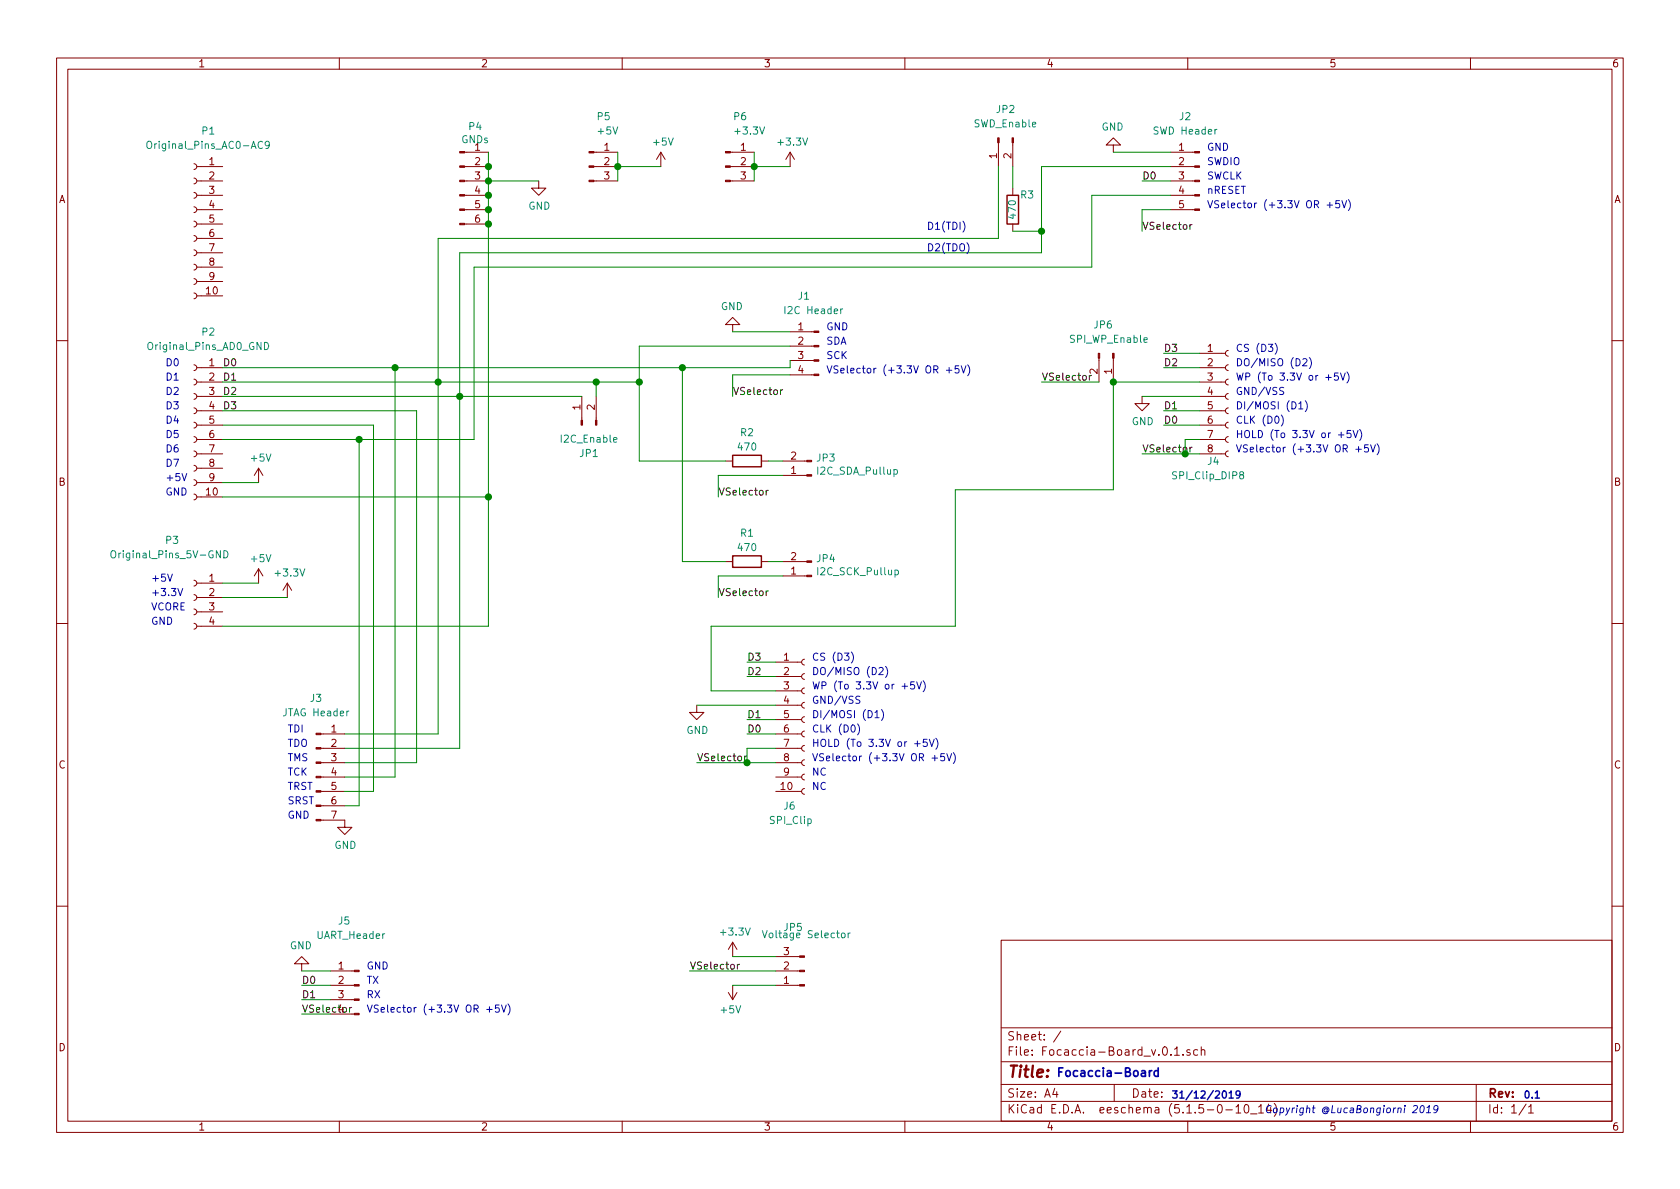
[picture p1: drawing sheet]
<svg xmlns="http://www.w3.org/2000/svg" width="297mm" height="210mm" viewBox="0 0 297 210" stroke-linecap="round" stroke-linejoin="round" font-family="sans-serif">
<g fill="none" stroke="#840000" stroke-width=".18">
<path d="M10 10.3h277v189.9h-277zM12 12.2h273v186.1h-273zM60 10.3v1.9M110 10.3v1.9M160 10.3v1.9M210 10.3v1.9M260 10.3v1.9M34.3 39.1l.3 .1 .2 .3-.1 .4-.4 .2M34.3 36.6l.3 .1 .2 .3-.1 .4-.4 .2M34.3 34l.3 .2 .2 .2-.1 .5-.4 .1M34.3 31.5l.3 .1 .2 .3-.1 .4-.4 .2M34.3 29l.3 .1 .2 .3-.1 .4-.4 .2"/>
<path d="M34.8 39.6h4.6M34.8 37.1h4.6M34.8 34.5h4.6M34.8 32h4.6M34.8 29.5h4.6M82.1 39.6h4.3M82.1 37.1h4.3M82.1 34.5h4.3M82.1 32h4.3M82.1 29.5h4.3M82.1 26.9h4.3M95.2 32v1.3h1.3l-1.3 1.2-1.2-1.2h1.2"/>
<path d="M105 32h4.2M105 29.5h4.2M105 26.9h4.2M116.8 26.9l-.7 1.3M116.8 26.9v2.6M116.8 26.9l.8 1.3M129.1 32h4.2M129.1 29.5h4.2M129.1 26.9h4.2M139.7 26.9l-.8 1.3M139.7 26.9v2.6M139.7 26.9l.8 1.3"/>
<path d="M176.5 25.2v4.3M179.1 25.2v4.3M179.1 33.3v1.2M179.1 39.6v1.3M196.8 25.6h1.3l-1.3-1.2-1.2 1.2h1.2v1.3M207 37.1h4.2M207 34.5h4.2M207 32h4.2M207 29.5h4.2M207 26.9h4.2M34.3 51.8l.3 .1 .2 .3-.1 .4-.4 .2M34.3 49.3l.3 .1 .2 .3-.1 .4-.4 .2"/>
<path d="M34.3 46.7l.3 .2 .2 .2-.1 .5-.4 .1M34.3 44.2l.3 .1 .2 .3-.1 .4-.4 .2M34.3 41.7l.3 .1 .2 .3-.1 .4-.4 .2M34.8 52.3h4.6M34.8 49.8h4.6M34.8 47.2h4.6M34.8 44.7h4.6M34.8 42.2h4.6M129.5 57.4h1.3l-1.3-1.3-1.2 1.3h1.2v1.3M139.7 58.7h4.2M10 60.2h2M34.3 79.8l.3 .1 .2 .3-.1 .4-.4 .2"/>
<path d="M34.3 77.2l.3 .1 .2 .3-.1 .4-.4 .2M34.3 74.7l.3 .1 .2 .3-.1 .4-.4 .2M34.3 72.1l.3 .2 .2 .2-.1 .5-.4 .1M34.3 69.6l.3 .1 .2 .3-.1 .4-.4 .2M34.3 67.1l.3 .1 .2 .3-.1 .4-.4 .2M34.3 64.5l.3 .1 .2 .3-.1 .4-.4 .2M34.8 77.7h4.6M34.8 75.2h4.6M34.8 72.6h4.6M34.8 70.1h4.6M34.8 67.6h4.6M34.8 65h4.6"/>
<path d="M102.9 70.1v4.2M105.4 70.1v4.2M139.7 66.3h4.2M139.7 63.7h4.2M139.7 61.2h4.2M194.3 63.3v4.3M196.8 63.3v4.3M201.9 70.1v1.3h1.3l-1.3 1.2-1.2-1.2h1.2M212.1 77.7h4.6M212.1 75.2h4.6M212.1 72.6h4.6M212.1 70.1h4.6"/>
<path d="M212.1 67.6h4.6M212.1 65h4.6M212.1 62.5h4.6M217.2 79.8l-.3 .1-.2 .3 .1 .4 .4 .2M217.2 77.2l-.3 .1-.2 .3 .1 .4 .4 .2M217.2 74.7l-.3 .1-.2 .3 .1 .4 .4 .2M217.2 72.1l-.3 .1-.2 .4 .1 .3 .4 .2M217.2 69.6l-.3 .1-.2 .3 .1 .4 .4 .2M217.2 67.1l-.3 .1-.2 .3 .1 .4 .4 .2M217.2 64.5l-.3 .1-.2 .3 .1 .4 .4 .2M217.2 62l-.3 .1-.2 .3 .1 .4 .4 .2M285 60.2h2"/>
<path d="M34.3 87.4l.3 .1 .2 .3-.1 .4-.4 .2M34.3 84.8l.3 .2 .2 .2-.1 .5-.4 .1M34.3 82.3l.3 .1 .2 .3-.1 .4-.4 .2M34.8 87.9h4.6M34.8 85.3h4.6M34.8 82.8h4.6M34.8 80.3h4.6M45.7 82.8l-.7 1.3M45.7 82.8v2.5M45.7 82.8l.8 1.3M128.3 99.3h1.2M128.3 81.5h1.2"/>
<path d="M134.6 99.3h1.3M134.6 81.5h1.3M138.4 99.3h4.2M138.4 81.5h4.2M138.4 84.1h4.2M212.1 80.3h4.6M10 110.3h2M34.3 110.2l.3 .2 .2 .2-.1 .5-.4 .1M34.3 107.7l.3 .1 .2 .3-.1 .4-.4 .2M34.3 105.2l.3 .1 .2 .3-.1 .4-.4 .2M34.3 102.6l.3 .1 .2 .3-.1 .4-.4 .2M34.8 110.7h4.6"/>
<path d="M34.8 108.2h4.6M34.8 105.7h4.6M34.8 103.1h4.6M45.7 100.6v2.5M45.7 100.6l-.7 1.2M45.7 100.6l.8 1.2M50.8 103.1l-.8 1.3M50.8 103.1v2.6M50.8 103.1l.8 1.3M137.2 119.6h4.5M137.2 117.1h4.5M138.4 101.8h4.2"/>
<path d="M142.2 119.1l-.3 .1-.2 .4 .1 .3 .4 .2M142.2 116.6l-.3 .1-.2 .3 .1 .4 .4 .2M285 110.3h2M56.7 139.9h4.3M56.7 137.4h4.3M56.7 134.9h4.3M56.7 132.3h4.3M56.7 129.8h4.3M123.2 124.7v1.3h1.3l-1.3 1.2-1.3-1.2h1.3M137.2 139.9h4.5M137.2 137.4h4.5M137.2 134.9h4.5"/>
<path d="M137.2 132.3h4.5M137.2 129.8h4.5M137.2 127.2h4.5M137.2 124.7h4.5M137.2 122.2h4.5M142.2 139.4l-.3 .1-.2 .4 .1 .4 .4 .2M142.2 136.9l-.3 .1-.2 .3 .1 .4 .4 .2M142.2 134.4l-.3 .1-.2 .3 .1 .4 .4 .2M142.2 131.8l-.3 .1-.2 .4 .1 .3 .4 .2M142.2 129.3l-.3 .1-.2 .3 .1 .4 .4 .2M142.2 126.7l-.3 .1-.2 .4 .1 .4 .4 .2M142.2 124.2l-.3 .1-.2 .3 .1 .4 .4 .2"/>
<path d="M142.2 121.7l-.3 .1-.2 .3 .1 .4 .4 .2M56.7 145h4.3v1.3h1.2l-1.2 1.3-1.3-1.3h1.3M56.7 142.5h4.3M10 160.2h2M53.3 170.4h1.3l-1.3-1.2-1.2 1.2h1.2v1.3M58.4 171.7h4.2M58.4 174.2h4.2M58.4 179.3h4.2M58.4 176.8h4.2M128.8 175.5l.7 1.3M129.5 166.6l-.7 1.3M129.5 166.6v2.6"/>
<path d="M129.5 174.2v2.6M129.5 166.6l.8 1.3M130.3 175.5l-.8 1.3M137.2 169.2h4.2M137.2 171.7h4.2M137.2 174.2h4.2M177 166.3h108v32h-108zM285 160.2h2M60 198.3v1.9M110 198.3v1.9M160 198.3v1.9M177 194.8h108"/>
<path d="M177 191.8h108M177 187.8h108M177 181.8h108M186.5 192.5l-.4 1h1M186.8 193v1M187.6 182.3l-1.3 2M197 191.8v3M207.7 185.5l.4-.4v1.5M207.7 186.6h.8M209.2 186.5v.1M210 198.3v1.9M210.4 185.7l-.4-.1-.2 .2 .1 .2 .5 .2v.3h-.6"/>
<path d="M211.8 185.7l-.5-.1-.3 .3 .1 .6 .2 .1 .5-.1M212.4 185.7l.2-.1 .4 .1v.9M212.4 185.1v1.5M216.7 196.3h1.2M218.5 195.8l.4-.5v1.5M218.5 196.8h.9M220.1 195.5l.3-.2a.94 .94 0 0 1 0 1.5 .82 .82 0 0 1-.3-1.3zM221.1 197h1.1M222.5 195.8l.5-.5v1.5M222.5 196.8h.9M260 198.3v1.9M261 191.8v6.5"/>
<path d="M269.8 195.2l-1.2 2M270.3 195.8l.4-.5v1.5M270.3 196.8h.8"/>
</g>
<g fill="none" stroke="#008484" stroke-width=".18">
<path d="M26.1 25.1l.2-.1a.45 .45 0 0 1 .5 .4v.4l-.2 .4h-.5a.93 .93 0 0 1 0-1.1zM46.4 25.1a.6 .6 0 0 0-.8 .4 .6 .6 0 0 0 .6 .8l.2-.2M47.6 25.5l-.2 .3-.4-.1-.1-.2 .1-.4 .4-.1 .1 .1a.84 .84 0 0 1-.3 1.2h-.2M149 54.6l-.4 .3M46.8 60.5a.64 .64 0 0 1 .7 .7 .64 .64 0 0 1-.7 .6zM19.7 97.6l.2-.2a.45 .45 0 0 1 .6 .4v.4l-.2 .4h-.5a1 1 0 0 1-.1-1zM39.6 97.4a.64 .64 0 0 1 .7 .6 .64 .64 0 0 1-.7 .6zM158.1 83.1l.3-.1 .3 .3-.2 .5h-.4M158.2 100.9l.4-.1 .3 .2-.2 .6h-.5M134.8 164.6l.4 1.2 .4-1.2M148.9 165h.3l.2 .2-.1 .6h-.3l-.2-.1zM150 165v.8"/>
<path d="M150.3 165l-.3 .2"/>
</g>
<g fill="#840000" stroke="#840000" stroke-width=".18">
<path d="M81.3 39.5h.8v.2h-.8z"/>
<path d="M81.3 37h.8v.2h-.8z"/>
<path d="M81.3 34.4h.8v.3h-.8z"/>
<path d="M81.3 31.9h.8v.2h-.8z"/>
<path d="M81.3 29.3h.8v.3h-.8z"/>
<path d="M81.3 26.8h.8v.2h-.8z"/>
<path d="M194.2 62.5h.2v.8h-.2z"/>
<path d="M196.7 62.5h.3v.8h-.3z"/>
<path d="M211.2 37h.9v.2h-.9z"/>
<path d="M211.2 34.4h.9v.3h-.9z"/>
<path d="M211.2 31.9h.9v.2h-.9z"/>
<path d="M211.2 29.3h.9v.3h-.9z"/>
<path d="M211.2 26.8h.9v.2h-.9z"/>
<path d="M141.4 169h.8v.3h-.8z"/>
<path d="M141.4 171.6h.8v.2h-.8z"/>
<path d="M141.4 174.1h.8v.3h-.8z"/>
<path d="M62.6 179.2h.9v.2h-.9z"/>
<path d="M62.6 176.7h.9v.2h-.9z"/>
<path d="M62.6 174.1h.9v.3h-.9z"/>
<path d="M62.6 171.6h.9v.2h-.9z"/>
<path d="M55.9 144.9h.8v.3h-.8z"/>
<path d="M55.9 142.4h.8v.2h-.8z"/>
<path d="M55.9 139.8h.8v.3h-.8z"/>
<path d="M55.9 137.3h.8v.2h-.8z"/>
<path d="M55.9 134.7h.8v.3h-.8z"/>
<path d="M55.9 132.2h.8v.3h-.8z"/>
<path d="M55.9 129.7h.8v.2h-.8z"/>
<path d="M178.9 24.4h.3v.8h-.3z"/>
<path d="M176.4 24.4h.3v.8h-.3z"/>
<path d="M143.9 66.2h.9v.2h-.9z"/>
<path d="M143.9 63.6h.9v.3h-.9z"/>
<path d="M143.9 61.1h.9v.2h-.9z"/>
<path d="M143.9 58.5h.9v.3h-.9z"/>
<path d="M128.3 31.9h.8v.2h-.8z"/>
<path d="M128.3 29.3h.8v.3h-.8z"/>
<path d="M128.3 26.8h.8v.2h-.8z"/>
<path d="M142.6 81.4h.9v.3h-.9z"/>
<path d="M142.6 83.9h.9v.3h-.9z"/>
<path d="M104.1 31.9h.9v.2h-.9z"/>
<path d="M104.1 29.3h.9v.3h-.9z"/>
<path d="M104.1 26.8h.9v.2h-.9z"/>
<path d="M142.6 99.2h.9v.2h-.9z"/>
<path d="M142.6 101.7h.9v.3h-.9z"/>
<path d="M105.3 74.3h.2v.9h-.2z"/>
<path d="M102.7 74.3h.3v.9h-.3z"/>
</g>
<path d="M178.1 34.5h2v5.1h-2zM129.5 98.3h5.1v2h-5.1zM129.5 80.5h5.1v2h-5.1z" fill="none" stroke="#840000" stroke-width=".25"/>
<g fill="none" stroke="#008400" stroke-width=".18">
<path d="M86.4 32h8.8M86.4 26.9v83.8h-47M109.2 29.5h7.6M109.2 26.9v5.1M133.3 29.5h6.4M133.3 26.9v5.1M176.5 29.5v12.7h-99v87.6h-16.5M179.1 29.5v3.8M196.8 26.9h10.2M201.9 32h5.1M207 29.5h-22.9v15.2h-102.8v87.6h-20.3M207 37.1h-5.1v3.8"/>
<path d="M207 34.5h-14v12.7h-109.2v30.5h-44.4M129.5 58.7h10.2M179.1 40.9h5M39.4 72.6h34.3v62.3h-12.7M39.4 67.6h73.6M39.4 70.1h63.5M39.4 75.2h26.6v64.7h-5M63.5 77.7v64.8h-2.5M69.8 65v72.4h-8.8M105.4 67.6v2.5M120.6 65v34.3h7.7M139.7 61.2h-26.7v20.3h15.3"/>
<path d="M139.7 66.3h-10.2v3.8M139.7 63.7v1.3h-100.3M184.1 67.6h10.2M201.9 70.1h10.2M205.7 72.6h6.4M205.7 65h6.4M205.7 75.2h6.4M205.7 62.5h6.4M212.1 67.6h-15.3v19h-27.9v24.1h-43.2v11.5h11.5M212.1 77.7h-2.6v2.6M39.4 85.3h6.3M39.4 87.9h47"/>
<path d="M135.9 99.3h2.5M135.9 81.5h2.5M138.4 84.1h-11.4v3.8M201.9 80.3h10.2M39.4 105.7h11.4M39.4 103.1h6.3M132.1 119.6h5.1M132.1 117.1h5.1M138.4 101.8h-11.4v3.9M123.2 124.7h14M123.2 134.9h14M132.1 129.8h5.1"/>
<path d="M132.1 127.2h5.1M137.2 132.3h-5.1v2.6M53.3 179.3h5.1M53.3 171.7h5.1M53.3 174.2h5.1M53.3 176.8h5.1M121.9 171.7h15.3M129.5 174.2h7.7M129.5 169.2h7.7"/>
</g>
<g fill="none" stroke="#000" stroke-width=".18">
<path d="M210.4 39.7v.9M210.8 39.7l-.4 .2M138 68.9v.9M138.4 68.9l-.4 .3M192.6 66.4v.8M210.4 79.1v.8M210.8 79.1l-.4 .2M135.5 86.7v.8M135.8 86.7l-.3 .2M135.5 104.5v.8M135.8 104.5l-.3 .2M131.6 133.7v.8"/>
<path d="M132 133.7l-.4 .2M61.8 178.1v.9M62.2 178.1l-.4 .3M130.4 170.5v.9M130.8 170.5l-.4 .3"/>
</g>
<g fill="none" stroke="#0000c2" stroke-width=".18">
<path d="M234.6 36.3h1M235.1 35.8v.9M236.8 35.5h-.6v.6l.1-.1h.5v.6l-.1 .1-.5-.1M237.3 35.5l.4 1.2 .4-1.2M238.4 35.3a1.47 1.47 0 0 1 0 1.9M167.3 65.5h1M167.8 65v1M169.5 64.7h-.6v.6l.1-.1h.5v.6l-.2 .2-.4-.2M170 64.7l.4 1.3 .4-1.3M171.1 64.5a1.47 1.47 0 0 1 0 1.9M225.5 60.7a1.4 1.4 0 0 1 0 1.9M226.5 73.4a1.47 1.47 0 0 1 0 1.9"/>
<path d="M227 68.6l-.5-.1-.2 .1-.1 .3 .2 .2 .4 .1 .2 .3-.3 .3-.5-.1M229.6 71.4l.4-.4v1.3M229.6 72.3h.8M230.4 63.5l.4-.1 .3 .4-.8 .9h.8M230.8 70.9a1.47 1.47 0 0 1 0 1.9M231.5 63.2a1.4 1.4 0 0 1 0 2M236.6 66h-.6l-.1 .6 .5-.2 .3 .3v.3l-.3 .2-.5-.1M236.7 76.9h.9M237 66l.4 1.2 .4-1.2M238.2 65.8a1.4 1.4 0 0 1 0 1.9M238.8 76.1h-.6v.6l.1-.1 .5 .1v.6l-.2 .1-.4-.1M239.2 76.1l.5 1.3 .4-1.3"/>
<path d="M239.7 79.4h1M240.2 79v.9M240.4 75.9a1.4 1.4 0 0 1 0 2M241.9 78.7h-.6l-.1 .6 .2-.2 .5 .1v.6l-.2 .1-.5-.1M242.3 78.7l.4 1.2 .5-1.2M243.5 78.5a1.47 1.47 0 0 1 0 1.9M32.2 83.7l.4 1.3 .4-1.3M29.6 101.5l.4 1.3 .5-1.3M31.4 104.1l.5 1.2 .4-1.2M150.5 115.3a1.4 1.4 0 0 1 0 1.9M155.4 118.2l.5-.2 .3 .4-.8 .9h.8M156.6 117.9a1.4 1.4 0 0 1 0 1.9"/>
<path d="M151.6 128a1.47 1.47 0 0 1 0 1.9M152 123.2l-.4-.1-.2 .1-.1 .3 .1 .2 .5 .1 .1 .3-.2 .3-.5-.1M154.7 126l.4-.4v1.3M154.7 126.9h.7M155.9 125.5a1.47 1.47 0 0 1 0 1.9M161.6 120.6h-.5l-.1 .6 .5-.1 .2 .2v.3l-.2 .2-.5-.1M161.7 131.5h1M162.1 120.6l.4 1.2 .4-1.2M163.2 120.4a1.4 1.4 0 0 1 0 1.9M163.9 130.7h-.6l-.1 .6 .2-.1 .5 .1v.6l-.2 .1-.5-.1M164.3 130.7l.4 1.3 .5-1.3M164.8 134.1h1"/>
<path d="M165.3 133.6v.9M165.5 130.6a1.4 1.4 0 0 1 0 1.9M167 133.3h-.6l-.1 .6 .2-.1h.4l.1 .6-.2 .1-.5-.1M167.4 133.3l.4 1.2 .4-1.2M168.6 133.1a1.47 1.47 0 0 1 0 1.9M86.1 178.5h.9M86.5 178v1M88.2 177.7h-.6v.6l.2-.1 .4 .1v.6l-.1 .1-.5-.1M88.7 177.7l.4 1.3 .4-1.3M89.8 177.5a1.47 1.47 0 0 1 0 2M249.9 195.6l.5-.1 .2 .1v.3l-.1 .2-.8 .7h.8M251.3 195.6l.3-.1a.75 .75 0 0 1-.3 1.3 .84 .84 0 0 1 0-1.2z"/>
<path d="M252.2 196.8h.7M252.3 195.9l.4-.4-.1 1.3M254.2 196.1l-.3 .2-.3-.1-.1-.1 .2-.5 .4-.1 .1 .1a.94 .94 0 0 1-.4 1.2h-.3"/>
</g>
<path d="M216.2 193l.2-.1a.67 .67 0 0 1 .5 .6 .67 .67 0 0 1-.5 .7l-.3-.5zM217.3 193.3l.4-.4v1.3M217.3 194.2h.8M219.3 193.5l-.3 .2-.4-.1-.1-.1 .1-.5 .2-.1h.2l.3 .3a.97 .97 0 0 1-.3 .9l-.4 .1M271.4 194.2h.8" fill="none" stroke="#0000c2" stroke-width=".25"/>
<path d="M203.2 189.3v1M203.7 189.3l-.3 .1-.2 .2M204.8 189.4l-.4-.1-.3 .3v.4l.1 .3h.6M204.8 188.8v1.5" fill="none" stroke="#0000c2" stroke-width=".3"/>
<g fill="#008400" stroke="#008400" stroke-width=".25">
<circle cx="105.4" cy="67.6" r=".51"/>
<circle cx="113" cy="67.6" r=".51"/>
<circle cx="132.1" cy="134.9" r=".51"/>
<circle cx="120.7" cy="65" r=".51"/>
<circle cx="86.4" cy="29.5" r=".51"/>
<circle cx="81.3" cy="70.1" r=".51"/>
<circle cx="77.5" cy="67.6" r=".51"/>
<circle cx="86.4" cy="87.9" r=".51"/>
<circle cx="69.9" cy="65" r=".51"/>
<circle cx="209.6" cy="80.3" r=".51"/>
<circle cx="86.4" cy="39.6" r=".51"/>
<circle cx="196.9" cy="67.6" r=".51"/>
<circle cx="184.2" cy="40.9" r=".51"/>
<circle cx="109.2" cy="29.5" r=".51"/>
<circle cx="86.4" cy="32" r=".51"/>
<circle cx="63.5" cy="77.7" r=".51"/>
<circle cx="86.4" cy="37.1" r=".51"/>
<circle cx="86.4" cy="34.5" r=".51"/>
<circle cx="133.4" cy="29.5" r=".51"/>
</g>
<text font-size="2.8" fill="#840000" x="178" y="190.5">Title:</text>
<g font-size="2.1" fill="#840000">
<text x="178" y="184">Sheet: /</text>
<text x="178" y="186.7">File: Focaccia-Board_v.0.1.sch</text>
<text x="178" y="196.9">KiCad E.D.A. eeschema (5.1.5-0-10_14)</text>
<text x="178" y="194.1">Size: A4</text>
<text x="200" y="194.1">Date:</text>
<text x="263" y="194.1">Rev:</text>
<text x="263" y="196.9">Id: 1/1</text>
</g>
<text font-size="2.1" fill="#0000c2" x="186.7" y="190.4">Focaccia-Board</text>
<g font-size="1.8" fill="#840000">
<text x="35" y="11.9">1</text>
<text x="85" y="11.9">2</text>
<text x="135" y="11.9">3</text>
<text x="185" y="11.9">4</text>
<text x="235" y="11.9">5</text>
<text x="285" y="11.9">6</text>
<text x="37" y="29.2">1</text>
<text x="84" y="26.7">1</text>
<text x="84" y="29.2">2</text>
<text x="106.8" y="26.7">1</text>
<text x="106.8" y="29.2">2</text>
<text x="131" y="26.7">1</text>
<text x="131" y="29.2">2</text>
<text x="176.3" y="28" transform="rotate(-90 176.3 28)">1</text>
<text x="178.8" y="28" transform="rotate(-90 178.8 28)">2</text>
<text x="208.4" y="26.7">1</text>
<text x="208.4" y="29.2">2</text>
<text x="10.4" y="35.9">A</text>
<text x="37" y="31.7">2</text>
<text x="37" y="34.3">3</text>
<text x="84" y="31.7">3</text>
<text x="84" y="34.3">4</text>
<text x="106.8" y="31.7">3</text>
<text x="131" y="31.7">3</text>
<text x="208.4" y="31.7">3</text>
<text x="208.4" y="34.3">4</text>
<text x="285.4" y="35.9">A</text>
<text x="37" y="36.8">4</text>
<text x="37" y="39.4">5</text>
<text x="37" y="41.9">6</text>
<text x="84" y="36.8">5</text>
<text x="84" y="39.4">6</text>
<text x="208.4" y="36.8">5</text>
<text x="37" y="44.4">7</text>
<text x="37" y="47">8</text>
<text x="36.5" y="52.1">10</text>
<text x="37" y="49.5">9</text>
<text x="141.1" y="58.4">1</text>
<text x="37" y="64.8">1</text>
<text x="141.1" y="61">2</text>
<text x="141.1" y="63.5">3</text>
<text x="213.5" y="62.2">1</text>
<text x="213.5" y="64.8">2</text>
<text x="37" y="67.3">2</text>
<text x="37" y="69.8">3</text>
<text x="141.1" y="66">4</text>
<text x="196.6" y="66.1" transform="rotate(-90 196.6 66.1)">1</text>
<text x="213.5" y="67.3">3</text>
<text x="213.5" y="69.8">4</text>
<text x="37" y="72.4">4</text>
<text x="37" y="74.9">5</text>
<text x="37" y="77.5">6</text>
<text x="102.6" y="72.5" transform="rotate(-90 102.6 72.5)">1</text>
<text x="105.2" y="72.5" transform="rotate(-90 105.2 72.5)">2</text>
<text x="213.5" y="72.4">5</text>
<text x="213.5" y="74.9">6</text>
<text x="213.5" y="77.5">7</text>
<text x="37" y="80">7</text>
<text x="37" y="82.5">8</text>
<text x="139.9" y="83.8">1</text>
<text x="139.9" y="81.3">2</text>
<text x="213.5" y="80">8</text>
<text x="10.4" y="85.9">B</text>
<text x="36.5" y="87.6">10</text>
<text x="37" y="85.1">9</text>
<text x="285.4" y="85.9">B</text>
<text x="139.9" y="101.6">1</text>
<text x="139.9" y="99.1">2</text>
<text x="37" y="102.9">1</text>
<text x="37" y="105.4">2</text>
<text x="37" y="107.9">3</text>
<text x="37" y="110.5">4</text>
<text x="138.6" y="116.8">1</text>
<text x="138.6" y="119.4">2</text>
<text x="138.6" y="121.9">3</text>
<text x="138.6" y="124.5">4</text>
<text x="58.6" y="129.5">1</text>
<text x="138.6" y="127">5</text>
<text x="138.6" y="129.5">6</text>
<text x="10.4" y="135.9">C</text>
<text x="58.6" y="132.1">2</text>
<text x="58.6" y="134.6">3</text>
<text x="58.6" y="137.2">4</text>
<text x="138.6" y="132.1">7</text>
<text x="138.6" y="134.6">8</text>
<text x="138.6" y="137.2">9</text>
<text x="285.4" y="135.9">C</text>
<text x="58.6" y="139.7">5</text>
<text x="58.6" y="142.2">6</text>
<text x="138.1" y="139.7">10</text>
<text x="58.6" y="144.8">7</text>
<text x="59.8" y="171.4">1</text>
<text x="59.8" y="174">2</text>
<text x="138.6" y="174">1</text>
<text x="138.6" y="171.4">2</text>
<text x="138.6" y="168.9">3</text>
<text x="59.8" y="176.5">3</text>
<text x="10.4" y="185.9">D</text>
<text x="285.4" y="185.9">D</text>
<text x="35" y="199.9">1</text>
<text x="85" y="199.9">2</text>
<text x="135" y="199.9">3</text>
<text x="185" y="199.9">4</text>
<text x="235" y="199.9">5</text>
<text x="285" y="199.9">6</text>
</g>
<g font-size="1.8" fill="#008484">
<text x="35.8" y="23.8">P1</text>
<text x="83" y="23">P4</text>
<text x="105.7" y="21.3">P5</text>
<text x="105.8" y="23.8">+5V</text>
<text x="129.8" y="21.3">P6</text>
<text x="130.1" y="23.8">+3.3V</text>
<text x="172.3" y="22.5">SWD_Enable</text>
<text x="176.2" y="20">JP2</text>
<text x="194.8" y="23.1">GND</text>
<text x="204.2" y="23.8">SWD Header</text>
<text x="208.6" y="21.3">J2</text>
<text x="26.8" y="26.3">Original_Pins_AC0-AC9</text>
<text x="81.6" y="25.3">GNDs</text>
<text x="115.6" y="25.7">+5V</text>
<text x="137.7" y="25.7">+3.3V</text>
<text x="180.5" y="35.1">R3</text>
<text x="93.4" y="37.1">GND</text>
<text x="179.6" y="38.6" transform="rotate(-90 179.6 38.6)">470</text>
<text x="141.2" y="53">J1</text>
<text x="35.8" y="59.4">P2</text>
<text x="127.5" y="54.8">GND</text>
<text x="139.2" y="55.5">I2C Header</text>
<text x="193.5" y="58.1">JP6</text>
<text x="26.4" y="61.9">Original_Pins_AD0_GND</text>
<text x="189.3" y="60.6">SPI_WP_Enable</text>
<text x="131" y="77.1">R2</text>
<text x="200.1" y="75.2">GND</text>
<text x="44.5" y="81.6">+5V</text>
<text x="99.4" y="78.3">I2C_Enable</text>
<text x="102.6" y="80.8">JP1</text>
<text x="130.6" y="79.7">470</text>
<text x="144.4" y="81.6">JP3</text>
<text x="144.7" y="83.9">I2C_SDA_Pullup</text>
<text x="213.6" y="82.2">J4</text>
<text x="207.6" y="84.8">SPI_Clip_DIP8</text>
<text x="131" y="94.9">R1</text>
<text x="20.4" y="98.7">Original_Pins_5V-GND</text>
<text x="29.4" y="96.2">P3</text>
<text x="44.5" y="99.4">+5V</text>
<text x="48.8" y="101.9">+3.3V</text>
<text x="130.6" y="97.5">470</text>
<text x="144.4" y="99.4">JP4</text>
<text x="144.8" y="101.7">I2C_SCK_Pullup</text>
<text x="54.9" y="124.1">J3</text>
<text x="50.3" y="126.7">JTAG Header</text>
<text x="121.4" y="129.8">GND</text>
<text x="138.6" y="143.2">J6</text>
<text x="136.2" y="145.7">SPI_Clip</text>
<text x="59.1" y="150.1">GND</text>
<text x="51.3" y="167.9">GND</text>
<text x="56.1" y="166">UART_Header</text>
<text x="59.9" y="163.5">J5</text>
<text x="127.6" y="165.4">+3.3V</text>
<text x="135.6" y="165.9">Voltage Selector</text>
<text x="138.7" y="164.6">JP5</text>
<text x="127.6" y="179.2">+5V</text>
</g>
<g font-size="1.8" fill="#0000c2">
<text x="213.4" y="29.2">SWDIO</text>
<text x="213.4" y="26.7">GND</text>
<text x="213.4" y="34.3">nRESET</text>
<text x="213.4" y="31.7">SWCLK</text>
<text x="163.8" y="40.6">D1(TDI)</text>
<text x="213.4" y="36.8">VSelector (+3.3V OR +5V)</text>
<text x="163.8" y="44.4">D2(TDO)</text>
<text x="146" y="58.4">GND</text>
<text x="29.2" y="64.8">D0</text>
<text x="146" y="61">SDA</text>
<text x="146" y="63.5">SCK</text>
<text x="218.4" y="64.8">DO/MISO (D2)</text>
<text x="218.4" y="62.2">CS (D3)</text>
<text x="29.2" y="67.3">D1</text>
<text x="29.2" y="69.8">D2</text>
<text x="146" y="66">VSelector (+3.3V OR +5V)</text>
<text x="218.4" y="67.3">WP (To 3.3V or +5V)</text>
<text x="218.4" y="69.8">GND/VSS</text>
<text x="29.2" y="72.4">D3</text>
<text x="29.2" y="74.9">D4</text>
<text x="29.2" y="77.5">D5</text>
<text x="218.4" y="77.5">HOLD (To 3.3V or +5V)</text>
<text x="218.4" y="74.9">CLK (D0)</text>
<text x="218.4" y="72.4">DI/MOSI (D1)</text>
<text x="29.2" y="80">D6</text>
<text x="29.2" y="82.5">D7</text>
<text x="218.4" y="80">VSelector (+3.3V OR +5V)</text>
<text x="29.2" y="87.6">GND</text>
<text x="29.2" y="85.1">+5V</text>
<text x="26.7" y="102.9">+5V</text>
<text x="26.7" y="105.4">+3.3V</text>
<text x="26.7" y="107.9">VCORE</text>
<text x="26.7" y="110.5">GND</text>
<text x="143.5" y="116.8">CS (D3)</text>
<text x="143.5" y="119.4">DO/MISO (D2)</text>
<text x="143.5" y="121.9">WP (To 3.3V or +5V)</text>
<text x="143.5" y="124.5">GND/VSS</text>
<text x="50.8" y="129.5">TDI</text>
<text x="143.5" y="127">DI/MOSI (D1)</text>
<text x="143.5" y="129.5">CLK (D0)</text>
<text x="50.8" y="137.2">TCK</text>
<text x="50.8" y="134.6">TMS</text>
<text x="50.8" y="132.1">TDO</text>
<text x="143.5" y="132.1">HOLD (To 3.3V or +5V)</text>
<text x="143.5" y="134.6">VSelector (+3.3V OR +5V)</text>
<text x="143.5" y="137.2">NC</text>
<text x="50.8" y="142.2">SRST</text>
<text x="50.8" y="139.7">TRST</text>
<text x="143.5" y="139.7">NC</text>
<text x="50.8" y="144.8">GND</text>
<text x="64.8" y="171.4">GND</text>
<text x="64.8" y="174">TX</text>
<text x="64.8" y="176.5">RX</text>
<text x="64.8" y="179.1">VSelector (+3.3V OR +5V)</text>
<text x="207" y="194.3">31/12/2019</text>
<text x="223.5" y="196.8">Copyright @LucaBongiorni 2019</text>
<text x="269.2" y="194.3">0.1</text>
</g>
<g font-size="1.8">
<text x="201.9" y="31.7">D0</text>
<text x="201.9" y="40.6">VSelector</text>
<text x="39.4" y="64.8">D0</text>
<text x="205.7" y="62.2">D3</text>
<text x="205.7" y="64.8">D2</text>
<text x="39.4" y="69.8">D2</text>
<text x="39.4" y="67.3">D1</text>
<text x="129.5" y="69.8">VSelector</text>
<text x="184.1" y="67.3">VSelector</text>
<text x="194.1" y="66.1" transform="rotate(-90 194.1 66.1)">2</text>
<text x="39.4" y="72.4">D3</text>
<text x="205.7" y="74.9">D0</text>
<text x="205.7" y="72.4">D1</text>
<text x="201.9" y="80">VSelector</text>
<text x="127" y="87.6">VSelector</text>
<text x="127" y="105.4">VSelector</text>
<text x="132.1" y="119.4">D2</text>
<text x="132.1" y="116.8">D3</text>
<text x="132.1" y="129.5">D0</text>
<text x="132.1" y="127">D1</text>
<text x="123.2" y="134.6">VSelector</text>
<text x="53.3" y="174">D0</text>
<text x="121.9" y="171.4">VSelector</text>
<text x="53.3" y="179.1">VSelector</text>
<text x="53.3" y="176.5">D1</text>
<text x="59.8" y="179.1">4</text>
</g>
</svg>
